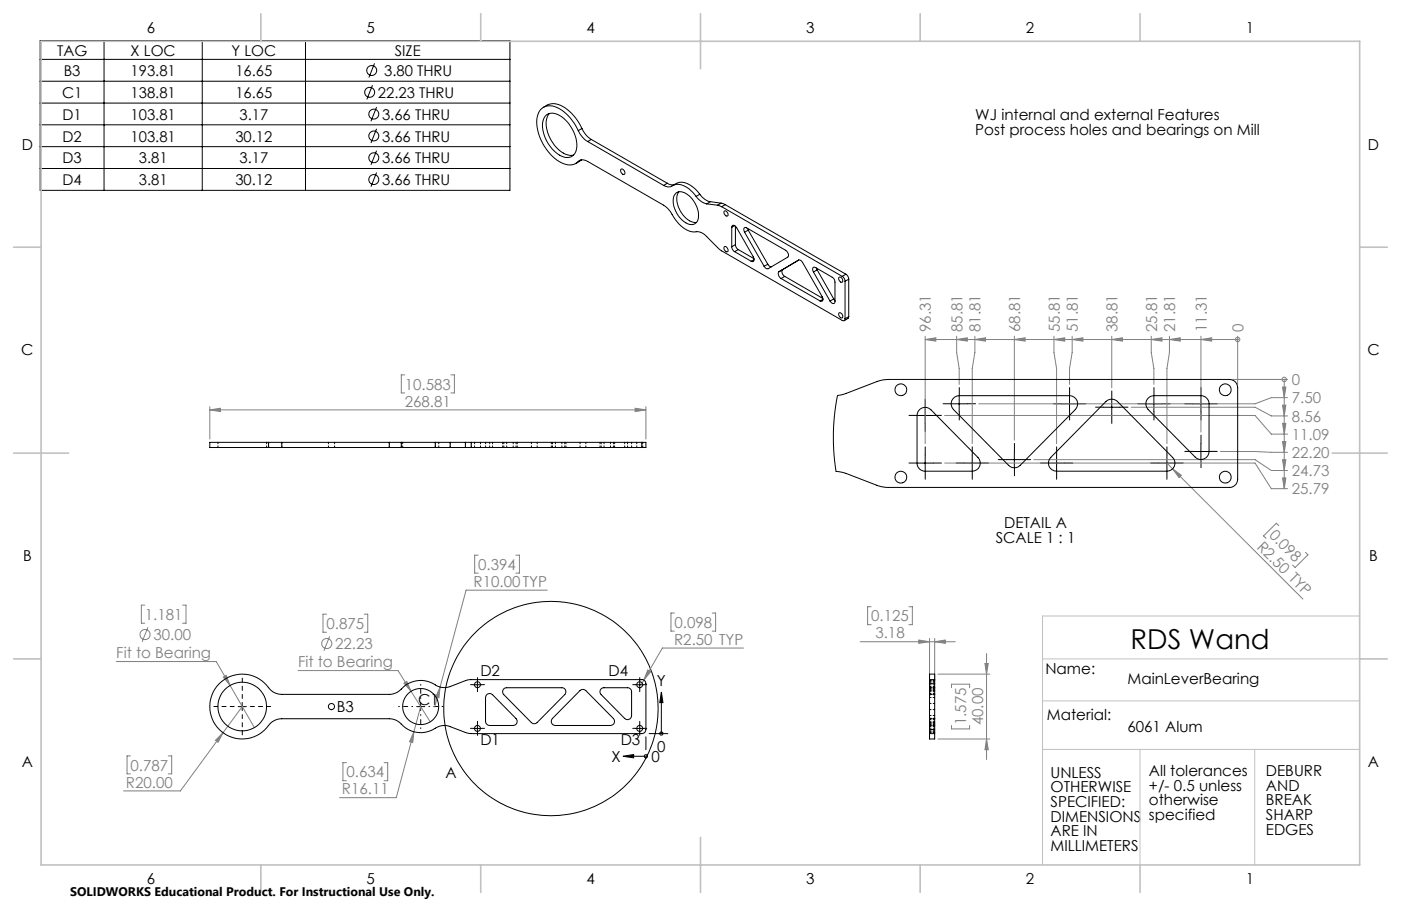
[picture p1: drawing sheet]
<svg xmlns="http://www.w3.org/2000/svg" width="432mm" height="279mm" viewBox="0 0 432 279" stroke-linecap="round" stroke-linejoin="round" font-family="sans-serif">
<g fill="none" stroke="#808080" stroke-width=".31">
<path d="M124.7 115.6h-1v5.6h1M139 115.6h1.1v5.6h-1.1M285.2 104.7l3.2-.5v1zM285.2 104.7h96.3M285.2 103.7v33.1M294.9 104.7l3.2-.5v1zM294.9 103.7v5l.7 5v4.8M300.5 104.7l3.2-.5v1zM300.5 103.7v5l-.9 5v23.1M312.6 104.7l3.3-.5v1zM312.6 103.7v32M324.8 104.7l3.4-.5v1z"/>
<path d="M324.8 103.7v5l.8 5v23.1M330.4 104.7l3.4-.5v1zM330.4 103.7v5l-.8 5v4.8M342.7 104.7l3.2-.5v1zM342.7 103.7v15.9M354.8 104.7l3.3-.5v1zM354.8 103.7v5l.8 5v4.8M360.4 104.7l3.3-.5v1zM360.4 103.7v5l-.7 5v23.1M370.1 104.7l3.4-.5v1zM370.1 103.7v29.5M379.9 117h16.9"/>
<path d="M381.5 104.7h.1M381.5 103.7v14.8M395.3 119.3h1l-.5 3.3zM395.8 117v33.7M395.8 117h.1M64.7 126.4l3.2-.5v1zM64.7 125.4v10M64.7 126.4h134.4M195.8 125.9l3.3 .5-3.3 .5zM199.1 125.4v10M291.1 128.1h95.7l5 5.8h5M348.7 125.6h38.1l5 2.7h5"/>
<path d="M376.1 139.2l20.7 .3M395.3 130.6h1l-.5 3.3zM395.3 125h1l-.5 3.3zM395.3 136.2h1l-.5 3.3zM396.8 122.6h-5l-5 1.9h-85.1M291.1 142.8h95.7l5 7.9h5M318.6 141.7h68.2l5 3.4h5M359.7 142.8l1.7 1.8M361.4 144.6l40.2 40.1M361.4 144.6l2.7 2-.7 .7zM395.3 147.4h1l-.5 3.3zM395.3 141.8h1l-.5 3.3z"/>
<path d="M147.4 171.2h-1.1v5.5h1.1M159 171.2h1.1v5.5h-1.1M394.1 162.1l-.7-.7-4 3.9 .8 .7M402.3 170.3l.8 .8-3.9 3.9-.8-.7M44.6 186.6h-1v5.6h1M45.6 193.5l-1.8 4.4M56.3 186.6h1v5.6h-1M100.6 189.4h-1v5.6h1M101.6 196.3l-1.8 4.4M112.3 189.4h1v5.6h-1M168.7 182h-25l-8.1 29.9M207.9 189.1h-1.1v5.5h1.1"/>
<path d="M219.5 189.1h1.1v5.5h-1.1M229.2 199.8h-25l-6.4 11M265.1 197.9h29.3M268.5 187.1h-1.1v5.6h1.1M280.1 187.1h1.1v5.6h-1.1M283.2 197.4l3.3 .5-3.3 .5zM286.5 196.9v12.9M288.1 197.9l3.3-.5v1zM288.1 196.9v12.9M35.8 204h30.8l4.3 7.4M68.8 208.8l.9-.5 1.2 3.1zM70.9 211.4l7.5 13"/>
<path d="M74.6 217.9l-19 26h-17.5M91.9 206.8h30.8l9.9 15.8M124.5 210.7l.9-.6 1.3 3.1zM129.6 217.9l-7.5 28.1h-17.5M135.6 211.9l-1.6 6.1M135.6 211.9l-.3 3.3-1-.3zM199.6 206.6l.9 .6-2.1 2.5zM289.1 207.9h15.9M293.3 212.1v-1.1h5.5v1.1M303.6 204.6h1l-.5 3.3zM304.1 201.5v32.7M40.2 233.1h-1v5.6h1"/>
<path d="M51.9 233.1h1v5.6h-1M68.8 226l-1.6 2.9-.8-.6zM106.8 235.2h-1.1v5.6h1.1M118.4 235.2h1.1v5.6h-1.1M127.6 225.7l-.4 3.3-1-.3zM289.1 227.9h15.9M293.3 223.7v1.1h5.5v-1.1M304.1 227.9l.5 3.3h-1z"/>
<circle cx="381.5" cy="104.7" r=".68"/>
<circle cx="395.8" cy="117" r=".68"/>
<circle cx="44.7" cy="195.7" r="1.55"/>
<circle cx="100.7" cy="198.5" r="1.55"/>
</g>
<g fill="none" stroke="#000" stroke-width=".31">
<path d="M12.4 12.5h144.8v46.2h-144.8zM12.4 18.3h144.8M32.1 12.5v46.2M62.3 12.5v46.2M94.2 12.5v46.2M115.4 19.5l-1.7 4.4M12.4 25h144.8M12.4 31.8h144.8M12.4 38.5h144.8M114.8 26.3l-1.7 4.4M116.1 33l-1.8 4.4M116.1 39.7l-1.8 4.4"/>
<path d="M12.4 45.2h144.8M12.4 52h144.8M116.1 46.5l-1.8 4.3M116.1 53.2l-1.8 4.4M282.6 128.1h5.1M285.2 125.6v5M293.2 124.5h4.9M295.6 122v5M312.6 139.3v5M327.1 124.5h5M329.6 122v5M340.1 125.6h5.1"/>
<path d="M342.7 123.1v5M353.1 124.5h5M355.6 122v5M367.6 124.5h5M367.6 139.2h5M370.1 122v5M370.1 136.7v5M282.6 142.8h5.1M285.2 140.3v5M297.1 142.8h5.1M299.6 140.3v5M310.1 141.7h5"/>
<path d="M323.1 142.8h5.1M325.6 140.3v5M357.2 142.8h4.9M359.7 140.3v5M73.4 217.9h2.5M74.6 216.6v2.5M128.4 217.9h2.5M129.6 216.6v2.5M145.9 211.2h2.5M147.1 209.9v2.5M195.9 211.2h2.5M197.2 209.9v2.5"/>
<path d="M203.8 213.4l.5 3.3h-1zM203.8 216.7v9.5M145.9 224.6h2.5M147.1 223.4v2.5M192 233.2l3.3-.5v1zM195.3 233.2h3.8M195.9 224.6h2.5M197.2 223.4v2.5M199.1 227.2v4M200.1 226.2h5.7"/>
<circle cx="113.9" cy="28.5" r="1.54"/>
<circle cx="114.6" cy="21.7" r="1.53"/>
<circle cx="115.2" cy="35.2" r="1.53"/>
<circle cx="115.2" cy="48.7" r="1.53"/>
<circle cx="115.2" cy="41.9" r="1.53"/>
<circle cx="115.2" cy="55.4" r="1.53"/>
<circle cx="169.8" cy="218.5" r="33"/>
<circle cx="199.1" cy="233.2" r=".49"/>
<circle cx="203.8" cy="226.2" r=".5"/>
</g>
<path d="M72.2 217.9h-6.3M74.7 215.4v-6.3M77.2 217.9h6.2M74.7 220.4v6.2" fill="none" stroke="#000" stroke-width=".31" stroke-dasharray="15.2 1.3 1.3 1.3" stroke-dashoffset="14"/>
<path d="M127.2 217.9h-4.3M129.7 215.4v-4.3M132.2 217.9h4.3M129.7 220.4v4.3" fill="none" stroke="#000" stroke-width=".31" stroke-dasharray="15.2 1.3 1.3 1.3" stroke-dashoffset="15"/>
<g fill="none" stroke="#000" stroke-width=".31" stroke-dasharray="15.2 1.3 1.3 1.3">
<path d="M282.7 128.1h-2.5M285.2 125.6v-2.5M285.2 130.6v2.5M287.7 128.1h2.5M293.2 124.5h-2.5M295.7 122v-2.5M295.7 127v2.5M298.2 124.5h2.5M312.7 139.2v-2.5M327.2 124.5h-2.5M329.7 122v-2.5M329.7 127v2.5"/>
<path d="M332.2 124.5h2.5M340.2 125.6h-2.5M342.7 123.1v-2.5M342.7 128.1v2.5M345.2 125.6h2.5M353.2 124.5h-2.5M355.7 122v-2.5M355.7 127v2.5M358.2 124.5h2.5M367.7 139.2h-2.5M367.7 124.5h-2.5M370.2 136.7v-2.5"/>
<path d="M370.2 122v-2.5M370.2 127v2.5M372.7 139.2h2.5M372.7 124.5h2.5M282.7 142.8h-2.5M285.2 140.3v-2.5M285.2 145.3v2.5M287.7 142.8h2.5M297.2 142.8h-2.5M299.7 140.3v-2.5M299.7 145.3v2.5M302.2 142.8h2.5"/>
<path d="M310.2 141.7h-2.5M312.7 144.2v2.5M315.2 141.7h2.5M323.2 142.8h-2.5M325.7 140.3v-2.5M325.7 145.3v2.5M328.2 142.8h2.5M357.2 142.8h-2.5M359.7 140.3v-2.5M359.7 145.3v2.5M362.2 142.8h2.5M370.2 141.7v2.5"/>
<path d="M145.9 211.1h-.9M147.2 212.4v.9M147.2 209.9v-.9M148.4 211.1h.9M195.9 211.1h-.9M197.2 212.4v.9M197.2 209.9v-.9M198.4 211.1h.9M145.9 224.6h-.9M147.2 225.9v.9M147.2 223.4v-.9M148.4 224.6h.9"/>
<path d="M195.9 224.6h-.9M197.2 225.9v.9M197.2 223.4v-.9M198.4 224.6h.9"/>
</g>
<path d="M419.1 190h-97.8v76.7M321.3 203.2h97.8M321.3 216.1h97.8M321.3 231.1h97.8M351.4 231.1v35.6M386.7 231.1v35.6" fill="none" stroke="#c0c0c0" stroke-width=".31"/>
<g fill="none" stroke="#c0c0c0" stroke-width=".5">
<path d="M12.7 12.7h406.4v254h-406.4zM80.4 4.2v8.5M148.2 4.2v8.5M215.9 4.2v17M283.6 4.2v8.5M351.4 4.2v8.5M4.2 76.2h8.5M419.1 76.2h8.5M4.2 139.7h17M410.6 139.7h17M4.2 203.2h8.5M419.1 203.2h8.5"/>
<path d="M215.9 258.2v17M80.4 266.7v8.5M148.2 266.7v8.5M283.6 266.7v8.5M351.4 266.7v8.5"/>
</g>
<path d="M192 233.2l3.3-.5v1zM203.8 213.4l.5 3.3h-1z" fill="#000"/>
<g fill="#808080">
<path d="M361.4 144.6l2.7 2-.7 .7z"/>
<path d="M395.3 119.3h1l-.5 3.3zM395.3 130.6h1l-.5 3.3zM395.3 147.4h1l-.5 3.3zM395.3 125h1l-.5 3.3zM395.3 136.2h1l-.5 3.3zM395.3 141.8h1l-.5 3.3z"/>
<path d="M370.1 104.7l3.4-.5v1zM360.4 104.7l3.3-.5v1zM354.8 104.7l3.3-.5v1zM342.7 104.7l3.2-.5v1zM330.4 104.7l3.4-.5v1zM324.8 104.7l3.4-.5v1zM312.6 104.7l3.3-.5v1zM294.9 104.7l3.2-.5v1zM300.5 104.7l3.2-.5v1zM285.2 104.7l3.2-.5v1z"/>
<path d="M124.5 210.7l2.2 2.5-1.3-3.1zM199.6 206.6l-1.2 3.1 2.1-2.5zM135.6 211.9l-1.3 3 1 .3zM68.8 208.8l2.1 2.6-1.2-3.1zM68.8 226l-2.4 2.3 .8 .6zM127.6 225.7l-1.4 3 1 .3z"/>
<path d="M303.6 204.6h1l-.5 3.3zM304.1 227.9l.5 3.3h-1z"/>
<path d="M283.2 197.4l3.3 .5-3.3 .5zM288.1 197.9l3.3-.5v1z"/>
<path d="M64.7 126.4l3.2-.5v1zM195.8 125.9l3.3 .5-3.3 .5z"/>
</g>
<g fill="none" stroke="#000" stroke-width=".31">
<path d="M167.5 33.1a5.2 5.2 0 0 1 6.7 .2 15.7 15.7 0 0 1 5.2 6.4M168 35.9a3.6 3.6 0 0 1 5.1 .1 10.8 10.8 0 0 1 4.4 10.6 3.1 3.1 0 0 1-5 1.3 11.2 11.2 0 0 1-5.2-10.5zM169.3 35a5.9 5.9 0 0 0-.5 6 10.2 10.2 0 0 0 6.6 6.9l1.4-.1M179.4 39.7a7.6 7.6 0 0 0 2.8 3.3M179.4 39.7l-1.2 .6M178.2 49.8a2.27 2.27 0 0 1 2.9 0l23.4 13.5a10.8 10.8 0 0 1 3.6 4.4 7.3 7.3 0 0 0 7.2 3.8l1.3 .4 .8 .7 4.7 4.6 37.5 21.6a.54 .54 0 0 0 .6 .1 .54 .54 0 0 0 .3-.6M178.2 40.3a12.3 12.3 0 0 0-8.5-7.7 4 4 0 0 0-4.2 4.3 14.9 14.9 0 0 0 8.2 13.6 4 4 0 0 0 4.5-.7M178.2 40.3a7.6 7.6 0 0 0 2.9 3.3M179 49.4l-.8 .4M179.2 49.3l-1.7 1.1M181.1 43.6l23.4 13.6M182.2 43l-1.1 .6"/>
<path d="M182.2 43l23.5 13.5M191.4 52.2a1 1 0 0 1 1 .5 1 1 0 0 1-.1 1.1 1.21 1.21 0 0 1-.9-1.6zM204.5 57.2a2.57 2.57 0 0 0 3.1-.1 5.7 5.7 0 0 1 5.9 2.2l1.1 1.3M205.7 56.5l1.1 .5 1.1-.1M205.7 56.5l-1.2 .7M207.4 57.2a4.4 4.4 0 0 1 6 .3l2.3 2.4M208.3 59.6a3.5 3.5 0 0 1 4.6 1.3 7.2 7.2 0 0 1 1.9 7.5 2.63 2.63 0 0 1-3.9 0 7.9 7.9 0 0 1-3.1-8zM209.2 59.2a5.9 5.9 0 0 0 .9 6.6 5.2 5.2 0 0 0 4.6 2.8M215.7 59.9a5.3 5.3 0 0 0 3.2 2.3M215.7 59.9l-1.1 .7M214.6 60.6a5.3 5.3 0 0 0 3.2 2.3M217.8 62.9l3.4 .4"/>
<path d="M218.9 62.2l-1.1 .7M218.9 62.2l3.3 .5M221.2 63.3l1.2 .4M222.2 62.7l1.3 .4M222.2 62.7l-1 .6M222.4 63.7l37.2 21.5M223.3 76.1a1.02 1.02 0 0 1 .9 .5 1.02 1.02 0 0 1 0 1 1.12 1.12 0 0 1-.9-1.5zM223.3 65.1a1.02 1.02 0 0 1 .9 .5 1.02 1.02 0 0 1 0 1 1.12 1.12 0 0 1-.9-1.5zM223.5 63.1l-1.1 .6M223.5 63.1l37.2 21.5M225.5 76.1l.3 .9 .6 .6M225.5 70.1l.2-.5 .4-.1 .9 .7 5.2 9 .1 1.2-.3 .3-.5-.1"/>
<path d="M225.5 70.1v6M226.4 77.6l5.1 3M226.4 69.6l-.9 .5M226.7 75.5l.2 .8 .6 .7M226.7 75.5l-1.2 .6M226.7 69.7v5.8M227.5 77l4.9 2.8M227.5 77l-1.1 .6M229.5 71.6l-.3-.9 .2-.5h.5l12.2 7a1.53 1.53 0 0 1 .7 2.1l-6.1 3.6a1.12 1.12 0 0 1-1.2-.8M229.5 71.6l6 10.5M230.4 70.4l.2 .6M230.6 71l-1.1 .6"/>
<path d="M230.6 71l6 10.5M232.4 80.1l-.9 .5M236.6 81.5l.6 .7 .6 .1M236.6 81.5l-1.1 .6M240.1 83.8a1.53 1.53 0 0 0 .6 2.1M240.1 83.8l1.1-.7a1.5 1.5 0 0 0 .7 2.1M240.7 85.9l12.1 6.9M241.9 85.2l-1.2 .7M241.9 85.2l11.7 6.8M246.1 80.2a1.14 1.14 0 0 1 1.3 .8l6.1 10.8 .1 .9-.3 .2-.5-.1M246.2 80.2l-6.1 3.6M250.7 83.9l-.2-1 .4-.5 5.6 3.1 .6 .6 .3 .9-.1 6.3-.5 .3-1-.7"/>
<path d="M250.7 83.9l5.1 9M251.6 82.7l.2 .5M251.8 83.2l-1.1 .7M251.8 83.2l5.2 9M253.6 92.3l-.8 .5M257 92.2l.4 .5M257 92.2l-1.2 .7M258.5 96.6a.85 .85 0 0 1 1.1 .4 .85 .85 0 0 1-.3 1.1l-.6-.5zM258.7 85.5a.98 .98 0 0 1 .9 .5 .98 .98 0 0 1-.1 1.1 1.09 1.09 0 0 1-.8-1.6zM259.6 85.2l.6 .7 .3 .8M260.5 86.7v11.6M260.7 84.6l.6 .6 .3 .9"/>
<path d="M260.7 84.6l-1.1 .6M261.6 97.6l-.2 .5-1.2 .8M261.6 86.1l-1.1 .6M261.6 97.6l-1.1 .7M261.6 86.1v11.5M82.8 136.4h-18.1v1.6h18.1M82.8 138h4.1M82.8 136.4h4.1M82.8 136.4v1.6M86.9 138h33.1M86.9 136.4h33.1M86.9 136.4v1.6"/>
<path d="M120 138h3.7M120 136.4h3.7M120 136.4v1.6M123.7 138h10.5M123.7 136.4h10.5M123.7 136.4v1.6M134.2 138h4.5M134.2 136.4h4.5M134.2 136.4v1.6M138.7 138h4.7M138.7 136.4h4.7M138.7 136.4v1.6"/>
<path d="M143.4 138h1.8M143.4 136.4h1.8M143.4 136.4v1.6M145.2 136.4v1.6M145.2 138h52.6M145.2 136.4h52.6M197.8 136.4h1.3v1.6h-1.3M197.8 136.4v1.6M258.1 122l2.7-.7 9.9-3.8 3.1-.5h105.2a2.53 2.53 0 0 1 2.5 2.5v28.3a2.53 2.53 0 0 1-2.5 2.5h-105.6l-1.9-.2-10.7-4.1-3.1-.6-.7-6.3-.1-6.2 .5-6.3zM283.6 126.2a2.46 2.46 0 0 1 3.3 .2l14.5 14.7a2.48 2.48 0 0 1 .5 2.7 2.48 2.48 0 0 1-2.3 1.5h-14.4a2.47 2.47 0 0 1-2.6-2.5v-14.7l.2-.7zM293.7 122.9l.6-.5 1.3-.4h34a2.51 2.51 0 0 1 2.4 1.6 2.51 2.51 0 0 1-.6 2.7l-17 17.2a2.51 2.51 0 0 1-3.5 0l-17-17.2a2.52 2.52 0 0 1-.2-3.4zM340.9 123.8a2.51 2.51 0 0 1 3.5 0l17 17.3a2.48 2.48 0 0 1 .6 2.7 2.48 2.48 0 0 1-2.3 1.5h-34.1a2.48 2.48 0 0 1-2.3-1.5 2.48 2.48 0 0 1 .6-2.7z"/>
<path d="M353.7 122.9l.6-.5 1.3-.4h14.5a2.53 2.53 0 0 1 2.5 2.5v14.7a2.49 2.49 0 0 1-1.5 2.3 2.49 2.49 0 0 1-2.7-.5l-14.5-14.7a2.52 2.52 0 0 1-.2-3.4zM67.5 210.9a10.1 10.1 0 0 1 15.6 1.6l1.5 1.1 2.3 .5h33.1a5.5 5.5 0 0 0 4.3-2.2 8.1 8.1 0 0 1 10.4-.4l1.7 .5 1.7-.1 6.7-2.3h53a1.26 1.26 0 0 1 1.3 1.2v14.2a1.33 1.33 0 0 1-1.3 1.2h-52.6l-1.5-.2-5-1.9a5.3 5.3 0 0 0-5.3 .9 8.4 8.4 0 0 1-10.5-2.4l-1.4-.7-1.5-.2h-33.1a5.6 5.6 0 0 0-4.7 2.8 10 10 0 0 1-14.4 .7 10 10 0 0 1-.3-14.3zM150.1 214.1l1.1-.2 .6 .3 7.2 7.4a1.26 1.26 0 0 1 .3 1.4 1.26 1.26 0 0 1-1.1 .7h-7.3a1.33 1.33 0 0 1-1.3-1.2v-7.4zM155.2 212.5l.9-.4h17a1.25 1.25 0 0 1 1.2 .7 1.25 1.25 0 0 1-.2 1.4l-8.5 8.6a1.24 1.24 0 0 1-1.8 0l-8.5-8.6-.4-1zM178.8 213a1.32 1.32 0 0 1 1.8 0l8.5 8.6a1.28 1.28 0 0 1 .2 1.3 1.28 1.28 0 0 1-1.1 .8h-17a1.28 1.28 0 0 1-1.2-.7 1.28 1.28 0 0 1 .3-1.4zM185.5 212.3l.7-.2h7.2a1.26 1.26 0 0 1 1.3 1.2v7.4a1.26 1.26 0 0 1-.8 1.1 1.26 1.26 0 0 1-1.4-.3l-7.2-7.3-.4-1zM286.5 209.6v1.2M286.5 209.6v-1.7h1.6v1.7M286.5 209.6h1.6M286.5 210.8h1.6M286.5 210.8v14.2M288.1 209.6v1.2"/>
<path d="M288.1 210.8v14.2M286.5 225v1.2M286.5 226.2v1.7h1.6v-1.7M286.5 226.2h1.6M286.5 225h1.6M288.1 225v1.2"/>
<circle cx="277.6" cy="120.2" r="1.82"/>
<circle cx="377.6" cy="120.2" r="1.82"/>
<circle cx="277.6" cy="147.2" r="1.82"/>
<circle cx="377.6" cy="147.2" r="1.82"/>
<circle cx="74.7" cy="217.9" r="7.5"/>
<circle cx="102.2" cy="217.9" r=".96"/>
<circle cx="129.7" cy="217.9" r="5.6"/>
<circle cx="147.2" cy="211.2" r=".91"/>
<circle cx="197.2" cy="211.2" r=".92"/>
<circle cx="147.2" cy="224.7" r=".91"/>
<circle cx="197.2" cy="224.6" r=".92"/>
</g>
<g fill="none" stroke="#000" stroke-width=".31" stroke-dasharray="1.3 .6" stroke-dashoffset=".8">
<path d="M67.2 136.4v1.6M82.2 138v-1.6M82.8 136.4v1.6M86.9 138v-1.6M101.2 136.4v1.6M103.1 138v-1.6M120 136.4v1.6M123.7 138v-1.6M124.1 136.4v1.6M134.2 136.4v1.6M135.2 138v-1.6M138.7 138v-1.6"/>
<path d="M143.5 136.4v1.6M145.3 138v-1.6M146.3 136.4v1.6M148.1 138v-1.6M149.7 136.4v1.6M150.9 136.4v1.6M151.8 138v-1.6M154.9 136.4v1.6M155.3 136.4v1.6M156.2 138v-1.6M158.2 138v-1.6M159.1 136.4v1.6"/>
<path d="M159.4 138v-1.6M163.8 138v-1.6M165.6 136.4v1.6M169.9 136.4v1.6M170.3 138v-1.6M171.2 136.4v1.6M173.2 136.4v1.6M174.1 138v-1.6M174.4 138v-1.6M178.8 136.4v1.6M180.6 138v-1.6M184.9 136.4v1.6"/>
<path d="M185.3 136.4v1.6M186.2 138v-1.6M188.2 138v-1.6M189.1 136.4v1.6M189.4 138v-1.6M192.5 138v-1.6M193.4 136.4v1.6M194.7 138v-1.6M196.3 136.4v1.6M197.8 136.4v1.6M198.1 138v-1.6M286.5 213.3h1.6"/>
<path d="M286.5 213h1.6M286.5 214.2h1.6M286.5 209.9h1.6M286.5 211.2h1.6M286.5 214.1h1.6M286.5 212h1.6M286.5 212.1h1.6M286.5 218.8h1.6M288.1 212.1h-1.6M288.1 214.2h-1.6M288.1 213h-1.6M288.1 215.1h-1.6"/>
<path d="M288.1 211.7h-1.6M288.1 212.5h-1.6M288.1 210.2h-1.6M288.1 212.6h-1.6M288.1 213.9h-1.6M288.1 212.3h-1.6M288.1 209.8h-1.6M288.1 216.9h-1.6M288.1 210.4h-1.6M286.5 221.5h1.6M286.5 223.7h1.6M286.5 221.6h1.6"/>
<path d="M286.5 222.8h1.6M286.5 222.5h1.6M286.5 224.1h1.6M286.5 223.3h1.6M286.5 225.5h1.6M286.5 221.9h1.6M286.5 223.2h1.6M286.5 223.4h1.6M286.5 225.9h1.6M286.5 225.4h1.6M288.1 220.7h-1.6M288.1 221.6h-1.6"/>
<path d="M288.1 222.8h-1.6M288.1 225.9h-1.6M288.1 224.6h-1.6M288.1 223.7h-1.6"/>
</g>
<text font-size="8.5" x="348.5" y="200.2">RDS Wand</text>
<g font-size="4.7">
<text x="45.3" y="10.1">6</text>
<text x="113" y="10.1">5</text>
<text x="180.7" y="10.1">4</text>
<text x="248.5" y="10.1">3</text>
<text x="316.2" y="10.1">2</text>
<text x="383.9" y="10.1">1</text>
<text x="300.6" y="37.1">WJ internal and external Features</text>
<text x="300.6" y="41.7">Post process holes and bearings on Mill</text>
<text x="6.7" y="46.1">D</text>
<text x="421.6" y="46.1">D</text>
<text x="6.6" y="109.6">C</text>
<text x="421.5" y="109.6">C</text>
<text x="306.9" y="167.4">SCALE 1 : 1</text>
<text x="309.5" y="162.9">DETAIL A</text>
<text x="7.1" y="173.1">B</text>
<text x="422" y="173.1">B</text>
<text x="148" y="208.4">D2</text>
<text x="187.5" y="208.4">D4</text>
<text x="322.2" y="207.7">Name:</text>
<text x="202.5" y="211.6">Y</text>
<text x="347.5" y="211.1">MainLeverBearing</text>
<text x="103.8" y="219.7">B3</text>
<text x="128.9" y="217.5">C1</text>
<text x="322.7" y="221.9">Material:</text>
<text x="347.5" y="225.9">6061 Alum</text>
<text x="148" y="229.8">D1</text>
<text x="191.3" y="229.8">D3</text>
<text x="202.6" y="232">0</text>
<text x="6.7" y="236.6">A</text>
<text x="137.3" y="239.9">A</text>
<text x="188.5" y="234.9">X</text>
<text x="200.8" y="235">0</text>
<text x="323.8" y="239.8">UNLESS</text>
<text x="354.1" y="239.3">All tolerances</text>
<text x="390.2" y="239.4">DEBURR</text>
<text x="421.6" y="236.6">A</text>
<text x="323.8" y="244.3">OTHERWISE</text>
<text x="354.1" y="243.9">+/- 0.5 unless</text>
<text x="390.2" y="243.9">AND</text>
<text x="323.8" y="248.8">SPECIFIED:</text>
<text x="354.1" y="248.4">otherwise</text>
<text x="390.2" y="248.4">BREAK</text>
<text x="323.8" y="253.4">DIMENSIONS</text>
<text x="323.8" y="257.9">ARE IN</text>
<text x="354.1" y="252.9">specified</text>
<text x="390.2" y="252.9">SHARP</text>
<text x="390.2" y="257.5">EDGES</text>
<text x="323.8" y="262.4">MILLIMETERS</text>
<text x="45.3" y="272.6">6</text>
<text x="113" y="272.6">5</text>
<text x="180.7" y="272.6">4</text>
<text x="248.5" y="272.6">3</text>
<text x="316.2" y="272.6">2</text>
<text x="383.9" y="272.6">1</text>
</g>
<g font-size="4.7" fill="#808080">
<text x="286.9" y="102.4" transform="rotate(-90 286.9 102.4)">96.31</text>
<text x="296.6" y="102.4" transform="rotate(-90 296.6 102.4)">85.81</text>
<text x="302.2" y="102.4" transform="rotate(-90 302.2 102.4)">81.81</text>
<text x="314.4" y="102.4" transform="rotate(-90 314.4 102.4)">68.81</text>
<text x="326.6" y="102.4" transform="rotate(-90 326.6 102.4)">55.81</text>
<text x="332.2" y="102.4" transform="rotate(-90 332.2 102.4)">51.81</text>
<text x="344.4" y="102.4" transform="rotate(-90 344.4 102.4)">38.81</text>
<text x="356.6" y="102.4" transform="rotate(-90 356.6 102.4)">25.81</text>
<text x="362.2" y="102.4" transform="rotate(-90 362.2 102.4)">21.81</text>
<text x="371.9" y="102.4" transform="rotate(-90 371.9 102.4)">11.31</text>
<text x="383.2" y="102.4" transform="rotate(-90 383.2 102.4)">0</text>
<text x="398.1" y="118.8">0</text>
<text x="124.8" y="120.1">10.583</text>
<text x="124.8" y="125.4">268.81</text>
<text x="398.1" y="124.4">7.50</text>
<text x="398.1" y="130">8.56</text>
<text x="398.1" y="135.6">11.09</text>
<text x="398.1" y="141.2">22.20</text>
<text x="398.1" y="146.8">24.73</text>
<text x="398.1" y="152.5">25.79</text>
<text x="390.9" y="165.3" transform="rotate(45 390.9 165.3)">0.098</text>
<text x="387.1" y="168.9" transform="rotate(45 387.1 168.9)">R2.50 TYP</text>
<text x="147.4" y="175.7">0.394</text>
<text x="146" y="181">R10.00TYP</text>
<text x="44.6" y="191.2">1.181</text>
<text x="268.5" y="191.6">0.125</text>
<text x="47.3" y="197.4">30.00</text>
<text x="100.7" y="193.9">0.875</text>
<text x="207.9" y="193.6">0.098</text>
<text x="269.8" y="196.9">3.18</text>
<text x="35.9" y="203">Fit to Bearing</text>
<text x="103.3" y="200.2">22.23</text>
<text x="207.8" y="198.8">R2.50 TYP</text>
<text x="91.9" y="205.8">Fit to Bearing</text>
<text x="297.8" y="223.7" transform="rotate(-90 297.8 223.7)">1.575</text>
<text x="303.1" y="223.7" transform="rotate(-90 303.1 223.7)">40.00</text>
<text x="40.2" y="237.6">0.787</text>
<text x="106.8" y="239.7">0.634</text>
<text x="38.8" y="242.9">R20.00</text>
<text x="105.4" y="245">R16.11</text>
</g>
<g font-size="4.6">
<text x="17.6" y="17.1">TAG</text>
<text x="40.3" y="17.1">X LOC</text>
<text x="71.4" y="17.1">Y LOC</text>
<text x="121.7" y="17.1">SIZE</text>
<text x="19.7" y="23.5">B3</text>
<text x="40.2" y="23.5">193.81</text>
<text x="72.5" y="23.5">16.65</text>
<text x="118.4" y="23.5">3.80 THRU</text>
<text x="19.1" y="30.2">C1</text>
<text x="40.2" y="30.2">138.81</text>
<text x="72.5" y="30.2">16.65</text>
<text x="116.5" y="30.2">22.23 THRU</text>
<text x="19.3" y="36.9">D1</text>
<text x="40.2" y="36.9">103.81</text>
<text x="73.8" y="36.9">3.17</text>
<text x="117.7" y="36.9">3.66 THRU</text>
<text x="19.3" y="43.6">D2</text>
<text x="40.2" y="43.6">103.81</text>
<text x="72.5" y="43.6">30.12</text>
<text x="117.7" y="43.6">3.66 THRU</text>
<text x="19.3" y="50.4">D3</text>
<text x="42.8" y="50.4">3.81</text>
<text x="73.8" y="50.4">3.17</text>
<text x="117.7" y="50.4">3.66 THRU</text>
<text x="19.3" y="57.1">D4</text>
<text x="42.8" y="57.1">3.81</text>
<text x="72.5" y="57.1">30.12</text>
<text x="117.7" y="57.1">3.66 THRU</text>
</g>
<text font-size="3.8" x="21.6" y="276.3">SOLIDWORKS Educational Product. For Instructional Use Only.</text>
</svg>
